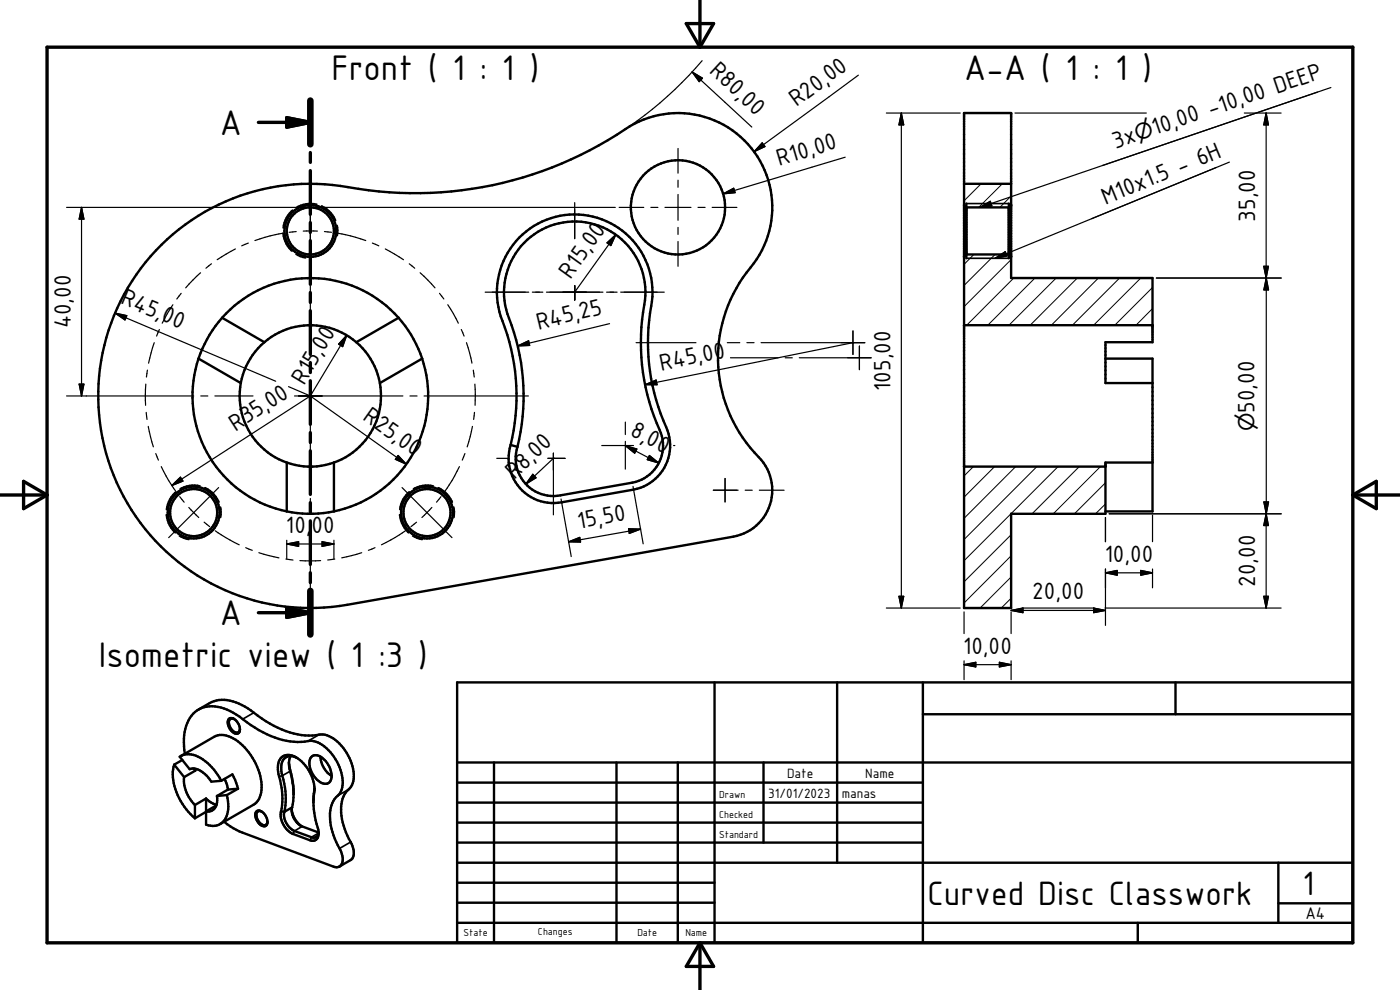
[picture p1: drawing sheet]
<svg xmlns="http://www.w3.org/2000/svg" width="297mm" height="210mm" viewBox="0 0 297 210" stroke-linecap="round" stroke-linejoin="round" font-family="sans-serif">
<g fill="none" stroke="#000" stroke-width=".21">
<path d="M208.1 39l-3.6 3.6M212.6 39l-5 5M206.6 54l-2.1 2.1M211.1 54l-6.6 6.6M214.5 55.1l-10 10M214.5 41.6l-2.4 2.4M215.1 59l-10 10M219.6 59l-10 10M224.1 59l-10 10M228.6 59l-10.1 10M233 59l-10 10M237.5 59l-10 10"/>
<path d="M242 59l-10 10M244.5 65.5l-3.5 3.5M244.5 61l-8 8M206.5 99l-2 2M211 99l-6.5 6.5M215.5 99l-11 11M220 99l-15.5 15.5M224.5 99l-20 20M229 99l-10 10M233.5 99l-10.1 10M214.5 117.9l-10 10M214.5 113.4l-10 10"/>
<path d="M234.5 106.9l-2.1 2.1M234.5 102.4l-6.6 6.6M214.5 126.9l-2.1 2.1M214.5 122.4l-6.6 6.6"/>
</g>
<g fill="none" stroke="#000" stroke-width=".51">
<path d="M204.5 39h10M34.3 51.9a45.4 45.4 0 0 1 41.7-11.8 80.1 80.1 0 0 0 57.6-13.3 20 20 0 0 1 25.9 4.7 20 20 0 0 1-1.1 26.3 30.1 30.1 0 0 0 3.1 39.7 10 10 0 0 1-5.9 16.3l-81.9 14.5a45 45 0 0 1-47.9-23.7 45 45 0 0 1 8.5-52.7zM110.1 50.4a16.6 16.6 0 0 1 20.1-2.7 16.6 16.6 0 0 1 7.7 18.8 44.4 44.4 0 0 0 3.7 24.8 9.5 9.5 0 0 1-7.2 12.6l-15.2 2.7a9.5 9.5 0 0 1-10.9-12.2 44.1 44.1 0 0 0-2.1-27.3 16.7 16.7 0 0 1 3.9-16.7zM111.2 51.5a15 15 0 0 1 17.6-2.8 15 15 0 0 1 7.9 16 45.4 45.4 0 0 0 3.5 27.2 8 8 0 0 1-6.1 10.5l-15.2 2.7a8 8 0 0 1-9.1-10.3 45.7 45.7 0 0 0-2.2-28.2 15 15 0 0 1 3.6-15.1zM204.5 54.5l.5-.5h9l.5 .5M204.5 43.5l.5 .5h9l.5-.5M205 43.2v11.6M214 43.2v11.6M42.1 76.1l9 5.2M42.1 76.1a25 25 0 0 0 18.7 32.4M47.1 67.4a25.2 25.2 0 0 0-5 8.7M47.1 67.4l9 5.2"/>
<path d="M47.1 67.4a25 25 0 0 1 37.5 0M56.1 72.6a15.1 15.1 0 0 0-5 8.7M56.1 72.6a15 15 0 0 1 19.5 0M75.6 72.6a15.1 15.1 0 0 1 5 8.7M84.6 67.4a25.1 25.1 0 0 1 5 8.7M84.6 67.4l-9 5.2M89.6 76.1l-9 5.2M89.6 76.1a25 25 0 0 1-18.8 32.4M204.5 69h40M234.5 76.1h10v32.4h-10M51.1 81.3a15 15 0 0 0 9.7 16.8M60.8 98.1v10.4"/>
<path d="M60.8 98.1a14.8 14.8 0 0 0 10 0M70.8 98.1v10.4M80.6 81.3a15 15 0 0 1-9.8 16.8M108.3 94.4l1.5 .4M204.5 99h30M244.5 81.3h-10v-8.7h10v-13.6h-30v-35h-10v105h10v-20h20v-10.9h10M60.8 108.5a24.6 24.6 0 0 0 10 0M39.2 159.9a10 10 0 0 1 1.8-8.5l.8-.7 2.7-1.5a7.1 7.1 0 0 1 6.8 .4l1.3 .7a25.7 25.7 0 0 0 10.5 5.5 14.8 14.8 0 0 0 5.4 0 8.4 8.4 0 0 1 5.9 5.6 5.9 5.9 0 0 1-.2 5.8 5.9 5.9 0 0 0-1.8 5.9 18.2 18.2 0 0 0 2.4 6.3 2.4 2.4 0 0 1-.4 3.1l-2.4 1.3M42.3 150.4a7.8 7.8 0 0 1 7.9 1.2 29.5 29.5 0 0 0 9.8 5.4 14.1 14.1 0 0 0 6.1 .2 8 8 0 0 1 5.7 5 6.7 6.7 0 0 1 .3 6.1 6.1 6.1 0 0 0-2 6.1 18.2 18.2 0 0 0 2.3 6.4 2.38 2.38 0 0 1-.5 3.1h-1.1l-20-7.5-2-1.1-1.2-1M48.6 152.5a1.5 1.5 0 0 1 2 1.1 1.51 1.51 0 0 1-.2 2 2.25 2.25 0 0 1-1.8-3.1zM49.7 152.5a.81 .81 0 0 0-1 .2 .81 .81 0 0 0-.1 1 1.83 1.83 0 0 0 2 1.7l.3-.7M97 144.8h190v55.2h-190z"/>
<path d="M151.6 144.8v55.2M177.6 144.8v38.2M195.8 151.5h91.2M195.8 144.8v55.2M249.4 144.8v6.7M37 162.2l2.1 2.7M37 162.2a10.6 10.6 0 0 0 2.1 8.9l2.3 2.5M38.1 160.5a4.6 4.6 0 0 1 5.4 1 12.3 12.3 0 0 1 3.4 4.1l-2.1 .2a4.9 4.9 0 0 0-4.3-2.7l-.3 .1zM38.4 160.4l7-4.1a4.4 4.4 0 0 1 4.6 .6 12.6 12.6 0 0 1 5.4 11.3l-.5 1.3-.8 1-7.4 4.3M38.7 161.2l-1.7 1M39.1 164.9a7.5 7.5 0 0 0 2.3 5.9M41.1 163l.3 .5"/>
<path d="M41.4 170.8v2.8M41.4 163.5l-2.3 1.4M41.5 163.1l-.1 .4M43.7 169.4l-2.3 1.4M43.7 172.2l-2.3 1.4M43.7 169.4l1.1 .9 1.1 .4M46 168.9a2.56 2.56 0 0 1-1.6 3.2h-.7l2.2-1.2M46.9 165.6l2.4-1.3 .6 1.2 .6 1.8M47.6 165.2l.6 1.4 .2 .9M48.1 168.7a5.7 5.7 0 0 1-1 5.9 3.3 3.3 0 0 1-3.4 .3v-5.5M48.1 168.7l-2.1 .2M48.4 167.5l-2.4 1.4"/>
<path d="M50.5 167.3l-2.4 1.4M50.5 167.3l-2.1 .2M54.4 172.1a1.48 1.48 0 0 1 2 1.1 1.5 1.5 0 0 1-.1 2.1 2.27 2.27 0 0 1-1.9-3.2zM55.5 172.2a.79 .79 0 0 0-1 .1 .79 .79 0 0 0 0 1 1.83 1.83 0 0 0 1.9 1.7l.2-.3 .1-.4M59.6 172.1l.7 .1M60.3 172.2a3.9 3.9 0 0 0 2.2 4.1l3.6 1.3a1.06 1.06 0 0 0 1.5-1M61.3 161.8l.8 4 .2 1.9M61.6 160.4a4.9 4.9 0 0 0 .2 4l.4 2.5M61.9 171.7a4.9 4.9 0 0 0 2 3.5M62 171.3l-1.7 .9M62 171.3a3.8 3.8 0 0 0 2.1 4l3.5 1.3M62.3 167.4l-.1 2.5-.2 1.4"/>
<path d="M62.3 168.1v.4M63 160.8a2.16 2.16 0 0 0-2.5 0 2.16 2.16 0 0 0-.8 2.4v.4a17.2 17.2 0 0 1 .6 8.6M66 160.6a1.93 1.93 0 0 1 2.8 .6 4.3 4.3 0 0 1 1.2 4.6 1.8 1.8 0 0 1-2.7-.4 4.5 4.5 0 0 1-1.4-4.6zM66.5 170.2a22.7 22.7 0 0 0 1.1 6.1 1.45 1.45 0 0 1-1.5 2l-3.9-1.4a4.7 4.7 0 0 1-2.6-4.8M66.5 169.8v.4M66.5 169.5a8.1 8.1 0 0 0-4.8-9.3 2.24 2.24 0 0 0-2.7 2.5v1a17 17 0 0 1 .6 8.4M66.7 167.2l-.2 3M68 160.5a5.1 5.1 0 0 0 2.4 4.1M97 166h98.8M97 170.3h98.8M97 174.5h98.8M97 178.7h98.8"/>
<path d="M97 161.8h190M104.8 161.8v38.2M130.8 161.8v38.2M143.8 161.8v38.2M162 161.8v16.9M97 183h190M97 187.3h54.6M97 191.5h54.6M97 195.8h190M241.4 195.8v4.2M271.2 191.6h15.8M271.2 183v12.8"/>
<circle cx="65.8" cy="49" r="5.5"/>
<circle cx="65.8" cy="49" r="5"/>
<circle cx="143.8" cy="44" r="10"/>
<circle cx="41.1" cy="108.7" r="5"/>
<circle cx="41.1" cy="108.7" r="5.5"/>
<circle cx="90.6" cy="108.7" r="5"/>
<circle cx="90.6" cy="108.7" r="5.5"/>
</g>
<circle cx="119.2" cy="106.6" r=".18" fill="#000"/>
<g fill="none" stroke="#000" stroke-width=".36">
<path d="M60 49.4a5.8 5.8 0 0 0 1.9 3.9M62.1 44.6a5.6 5.6 0 0 0-2 3.7M62.8 53.9l.9 .5 1.1 .3M67.2 43.3a5.9 5.9 0 0 0-4.2 .6M68.2 43.7a5.6 5.6 0 0 1 3 3.1M71.5 47.8l.2 1-.1 1.2M205 43.2h9M205 54.8h9M35.3 109.2a5.5 5.5 0 0 0 1.9 3.8M37.3 104.3a5.7 5.7 0 0 0-2 3.8M38 113.7l1 .5 1.1 .3M42.4 103.1a5.7 5.7 0 0 0-4.2 .6"/>
<path d="M43.5 103.5a5.7 5.7 0 0 1 3 3M46.8 107.6v2.2M84.8 109.2a5.8 5.8 0 0 0 1.9 3.8M86.8 104.3a5.5 5.5 0 0 0-2 3.8M87.5 113.7l.9 .5 1.2 .3M92 103.1a5.8 5.8 0 0 0-4.3 .6M93 103.5a5.7 5.7 0 0 1 3 3M96.3 107.6v2.2M53.8 151.2l-2.3 1.4M67.7 155.8l-2.3 1.4M61.6 163.4l-.1 .2-1.6 .9-.7 .2M64.1 175.3l-1.6 1-.3 .6"/>
<path d="M66.7 167.7v.5M67.6 176.7l-1.5 .9-.3 .7M74 167.4l-2.4 1.4M74.4 178.6l-2.4 1.4"/>
</g>
<g fill="none" stroke="#000" stroke-width=".71">
<path d="M10 10h277v190h-277zM145.6 5h5.8l-2.9 5zM148.5 0v10M54.8 26h11M60.8 25l5 1-5 1zM65.8 21.3v9.3M65.8 32.4v2M65.8 36.2v9.3M65.8 47.2v2.1M65.8 51.1v9.2M65.8 62.1v2.1M65.8 65.9v9.3"/>
<path d="M65.8 76.9v2.1M65.8 80.8v9.2M65.8 91.8v2.1M65.8 95.6v9.3M0 105h10M5 102.1l5 2.9-5 2.9zM65.8 106.6v2.1M65.8 110.5v9.2M287 105h10M287 105l5-2.9v5.8zM54.8 130h11M60.8 129l5 1-5 1z"/>
<path d="M65.8 121.5v2.1M65.8 125.4v9.2M148.5 200v10M148.5 200l2.9 5h-5.8z"/>
</g>
<path d="M65.8 21.3v9.3M65.8 125.4v9.2" fill="none" stroke="#000" stroke-width="1.4"/>
<path d="M60.8 25l5 1-5 1zM60.8 129l5 1-5 1z" fill="#000" stroke="#000" stroke-width=".71"/>
<g fill="none" stroke="#000" stroke-width=".25">
<path d="M146.8 15.3l12.7 11.7M146.8 15.3l2.2 1.3-.7 .7zM148.9 12.9a81 81 0 0 1-15.5 14.1M182.1 16l-22.1 16.2M282.4 18.6l-74.5 25.4M65.8 36.5v22.7M143.8 31.5v5.2M143.8 38.2v1.5M161.7 30.3l.6 .8-2.3 1.1zM179.3 33.4l-25.9 7.7M188 24h15.7M191.2 24v105"/>
<path d="M191.2 24l.5 2.5h-1zM215.3 24h27.9M260.8 34.4l-49.7 20.4M264 24h7.8M268.6 24l.5 2.5h-1zM268.6 24v105M14.1 44h51.6M17.3 44v40M17.3 44l.5 2.5h-1zM42.5 57.9l-3.1 3.2M44.9 56l-1.2 .9M49.9 52.8l-3.8 2.3"/>
<path d="M52.7 51.6l-1.4 .5M59.9 49.5l-2.6 .5-3.2 1M62.8 49.1l-1.5 .2M64.3 49h3M65.9 44h55.9M68.8 49.1l1.5 .2M71.8 49.5l2.6 .5 3.2 1M79 51.6l1.4 .5M81.7 52.8l3.9 2.3M86.8 56l1.2 .9M89.1 57.9l3.2 3.2M121.9 43v7.6"/>
<path d="M122 44h8.5M128.8 51.5l1.8-1.7-1 2.3zM130.6 49.8l-8.7 12.2M131.3 44h5.3M138.1 44h1.5M141.1 44h5.5M143.8 41.3v5.4M143.8 48.2v1.5M143.8 51.2v5.3M148.1 44h1.5M151.1 44h5.2M153.4 41.1l2.3-1.2 .3 1z"/>
<path d="M207.9 44l2.2-1.3 .3 1zM211.1 54.8l2.2-1.4 .3 .9zM245.3 59h26.5M268.1 56.5h1l-.5 2.5zM268.6 59l.5 2.5h-1zM24.4 66.4l34.1 14.5M24.4 66.4l2.5 .6-.4 .9zM31.3 78.5l-.2 1.5M32.7 72.7l-1.2 4.3M33.8 69.9l-.6 1.4M36.7 64.6l-2.3 4M38.4 62.2l-.9 1.2"/>
<path d="M65.8 60.7v1.5M65.8 63.7v7.4M73.6 71.1l-7.8 12.9M73.6 71.1l-.9 2.4-.9-.5zM93.2 62.2l1 1.2M95 64.6l2.2 4M97.9 69.9l.6 1.4M99 72.7l1.1 4.3M100.4 78.5l.2 1.5M102.9 62h9.3M109.8 73.4l2.3-1.1 .3 1zM112.9 62h2.3"/>
<path d="M115.9 62h12M121.9 62h.1M121.9 60.6v3.1M128.7 62h2.2M129.3 68.7l-19.5 4.7M131.7 62h9.2M135 72.7h12.7M154.3 72.7h2.7M155 75.9h10.1M158.4 72.7h1.6M161.5 72.7h22M166.6 75.9h1.5"/>
<path d="M169.6 75.9h15.2M181 72.7h.1M181 70.2v5M181 72.7l-44.1 8.9M182.3 73.4v5M14.1 84h27M16.8 81.5h1l-.5 2.5zM30.9 81.5v4.5M31 87.5l.2 1.5M31.4 90.5l1.1 4.3M33 96.2l.6 1.4M34.2 99l1.6 3 1.4 2.1"/>
<path d="M42.6 84h1.5M45.6 84h8.1M61.2 82l4.6 2M62.5 84h23M65.8 84h.1M65.8 82.4v21.8M65.8 84l-29.4 19M65.8 84l20.4 14.5M84.5 96.6l1.7 1.9-2.3-1.1zM87 84h1.5M90 84h22.1M97.5 99l-1.6 3-1.5 2.1"/>
<path d="M98.6 96.2l-.5 1.4M100.2 90.5l-1.1 4.3M100.7 87.5l-.2 1.5M100.7 81.5l.1 4.5M105.4 97.2h2.3M116.2 97.2h3.7M117.4 97.2h.1M117.4 96.1v13.1M117.4 97.2l-5.8 5.5M127.7 94.5h6.7M132.7 89.5v2.7M132.7 93.6v5.9"/>
<path d="M132.7 94.5l7.1 3.7M132.7 94.5l2.4 .8-.5 .8zM136.9 81.6l2.3-1 .2 1zM137.8 96.6l2 1.6-2.5-.7zM142.9 94.5h.3M36.4 103l1.9-1.8 .5 .9zM38.1 105.4l1 1.1M40.1 107.6l2.1 2.2M43.3 110.8l1.2 .9M45.7 112.6l2.2 1.4 2.8 1.6M46.4 103.4l-10.6 10.7M52.1 116.2l1.4 .5"/>
<path d="M54.9 117.3l4.3 1M60.7 118.6l1.5 .2M60.8 115.4h10M60.8 115.4l2.5-.5v1zM60.8 114.6v4M63.6 118.9h4.4M65.8 105.7v1.5M65.8 108.7v.1M65.8 114.6v16.9M68.3 114.9l2.5 .5-2.5 .5zM70.8 114.6v4M71 118.6l-1.5 .2"/>
<path d="M76.7 117.3l-4.2 1M79.6 116.2l-1.4 .5M85.3 103.4l5.3 5.3M86 112.6l-2.2 1.4-2.9 1.6M88.4 110.8l-1.2 .9M90.6 108.7l5.3 5.4M90.6 108.7l-1.1 1.1M91.6 107.6l-1 1.1M93.6 105.4l-1 1.1M113 100.6l.7 .8-2.1 1.3zM119 105.9l2.2 12.2M120.6 114.9l2.4-.9 .2 1z"/>
<path d="M133.4 112.2h2.5l-2.4 1zM134.3 103.2l2.2 12.2M135.9 112.2l-15.3 2.7M151.3 104h5.3M153.8 101.5v5M158.1 104h1.5M161.1 104h5.2M234.5 109.8v5.1M235.3 109h36.5M244.5 109.3v5.6M268.1 106.5h1l-.5 2.5zM268.6 109l.5 2.5h-1z"/>
<path d="M188 129h15.7M190.7 126.5h1l-.5 2.5zM204.5 129.8v4.6M214.5 129.8v4.6M214.5 129.5h20M214.5 129.5l2.5-.5v1zM216.9 129h15.2M232 129l2.5 .5-2.5 .5zM234.4 129h37.4M234.5 120.7v12M234.5 121.5h10M234.5 121.5l2.5-.5v1z"/>
<path d="M242 121l2.5 .5-2.5 .5zM244.5 120.7v4M268.1 126.5h1l-.5 2.5zM204.5 141h10M204.5 141l2.5-.5v1zM204.5 140.2v4M212 140.5l2.5 .5-2.5 .5zM214.5 140.2v4"/>
</g>
<g fill="#000" stroke="#000" stroke-width=".25">
<path d="M146.8 15.3l2.2 1.3-.7 .7zM153.4 41.1l2.3-1.2 .3 1zM161.7 30.3l.6 .8-2.3 1.1zM191.2 24l.5 2.5h-1zM268.6 24l.5 2.5h-1zM17.3 44l.5 2.5h-1zM128.8 51.5l1.8-1.7-1 2.3zM207.9 44l2.2-1.3 .3 1zM211.1 54.8l2.2-1.4 .3 .9zM268.1 56.5h1l-.5 2.5zM24.4 66.4l2.5 .6-.4 .9zM73.6 71.1l-.9 2.4-.9-.5z"/>
<path d="M109.8 73.4l2.3-1.1 .3 1zM268.6 59l.5 2.5h-1zM16.8 81.5h1l-.5 2.5zM84.5 96.6l1.7 1.9-2.3-1.1zM132.7 94.5l2.4 .8-.5 .8zM137.8 96.6l2 1.6-2.5-.7zM136.9 81.6l2.3-1 .2 1zM36.4 103l1.9-1.8 .5 .9zM60.8 115.4l2.5-.5v1zM68.3 114.9l2.5 .5-2.5 .5zM113 100.6l.7 .8-2.1 1.3zM120.6 114.9l2.4-.9 .2 1z"/>
<path d="M133.4 112.2h2.5l-2.4 1zM268.1 106.5h1l-.5 2.5zM268.6 109l.5 2.5h-1zM190.7 126.5h1l-.5 2.5zM214.5 129.5l2.5-.5v1zM232 129l2.5 .5-2.5 .5zM234.5 121.5l2.5-.5v1zM242 121l2.5 .5-2.5 .5zM268.1 126.5h1l-.5 2.5zM204.5 141l2.5-.5v1zM212 140.5l2.5 .5-2.5 .5z"/>
</g>
<g font-size="8.1">
<text x="70.3" y="17">Front ( 1 : 1 )</text>
<text x="204.6" y="17">A-A ( 1 : 1 )</text>
<text x="46.6" y="28.6">A</text>
<text x="46.6" y="132.6">A</text>
<text x="21" y="141.4">Isometric view ( 1 :3 )</text>
</g>
<g font-size="7.7">
<text x="196.8" y="191.9">Curved Disc Classwork</text>
<text x="276.4" y="189.8">1</text>
</g>
<g font-size="5.4">
<text x="150.3" y="15.4" transform="rotate(43 150.3 15.4)">R80,0</text>
<text x="169" y="22.8" transform="rotate(-36 169 22.8)">R20,00</text>
<text x="245" y="28.7" transform="rotate(-19 245 28.7)">10,00 -10,00 DEEP</text>
<text x="165.3" y="35.1" transform="rotate(-17 165.3 35.1)">R10,00</text>
<text x="236.7" y="31.5" transform="rotate(-19 236.7 31.5)">3x</text>
<text x="234.5" y="43.5" transform="rotate(-22 234.5 43.5)">M10x1.5 - 6H</text>
<text x="266.3" y="47" transform="rotate(-90 266.3 47)">35,00</text>
<text x="121" y="59.3" transform="rotate(-54 121 59.3)">R15,0</text>
<text x="25.4" y="64.3" transform="rotate(23 25.4 64.3)">R45,00</text>
<text x="15" y="69.7" transform="rotate(-90 15 69.7)">40,00</text>
<text x="114.3" y="69.9" transform="rotate(-14 114.3 69.9)">R45,25</text>
<text x="64.5" y="81.8" transform="rotate(-59 64.5 81.8)">R15,00</text>
<text x="140.3" y="78.6" transform="rotate(-11 140.3 78.6)">R45,00</text>
<text x="188.9" y="82.9" transform="rotate(-90 188.9 82.9)">105,00</text>
<text x="76.8" y="88.9" transform="rotate(35 76.8 88.9)">R25,00</text>
<text x="266.1" y="87.5" transform="rotate(-90 266.1 87.5)">50,00</text>
<text x="50" y="91.6" transform="rotate(-33 50 91.6)">R35,00</text>
<text x="133.5" y="92.4" transform="rotate(27 133.5 92.4)">8,00</text>
<text x="109.1" y="101.9" transform="rotate(-43 109.1 101.9)">R8,0</text>
<text x="60.7" y="113.1">10,00</text>
<text x="122.8" y="112.2" transform="rotate(-10 122.8 112.2)">15,50</text>
<text x="234.4" y="119.2">10,00</text>
<text x="266.3" y="124.5" transform="rotate(-90 266.3 124.5)">20,00</text>
<text x="219" y="127.2">20,00</text>
<text x="204.3" y="138.7">10,00</text>
</g>
<g font-size="4.6">
<text x="241.3" y="30" transform="rotate(-19 241.3 30)">n</text>
<text x="266.1" y="91.5" transform="rotate(-90 266.1 91.5)">n</text>
</g>
<text font-size="3.9" x="276.9" y="194.9">A4</text>
<g font-size="3.1">
<text x="167" y="165">Date</text>
<text x="183.6" y="165">Name</text>
<text x="163" y="169.2">31/01/2023</text>
<text x="178.6" y="169.2">manas</text>
</g>
<g font-size="2.3">
<text x="152.6" y="169.2">Drawn</text>
<text x="152.6" y="173.5">Checked</text>
<text x="152.6" y="177.8">Standard</text>
<text x="98.3" y="198.6">State</text>
<text x="114.1" y="198.4">Changes</text>
<text x="135.2" y="198.6">Date</text>
<text x="145.4" y="198.6">Name</text>
</g>
</svg>
